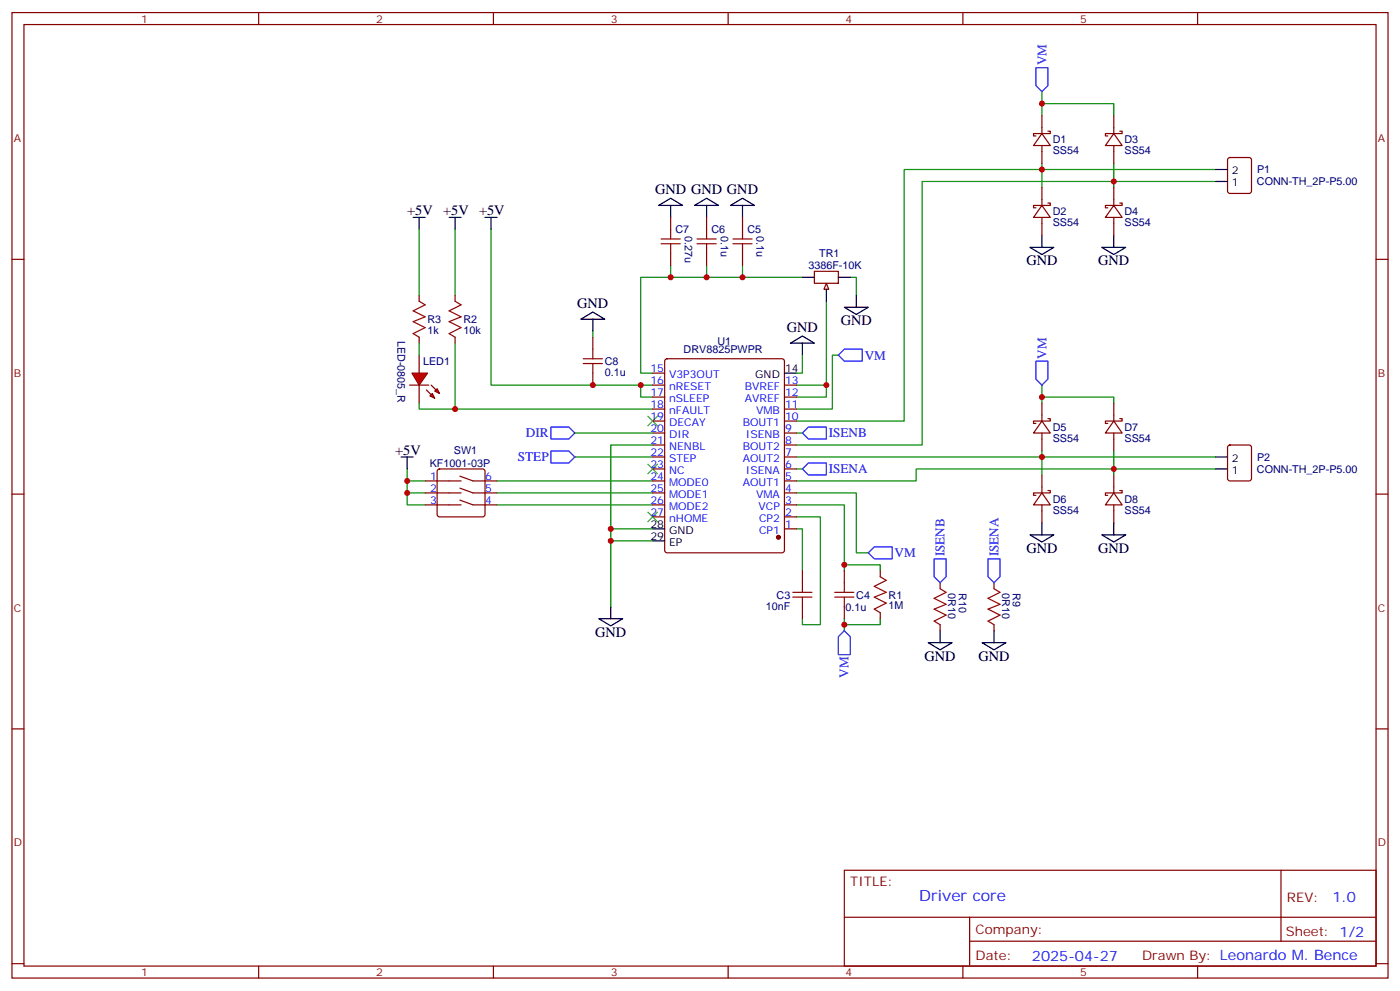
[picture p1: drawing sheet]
<svg xmlns="http://www.w3.org/2000/svg" width="412mm" height="292mm" viewBox="0 0 412 292" stroke-linecap="round" stroke-linejoin="round" font-family="sans-serif">
<g fill="none" stroke="#870000" stroke-width=".35">
<path d="M3.5 3.7h405.4v284.3h-405.4zM7.1 7.2h398.2v277.3h-398.2zM76.2 3.7v3.5M145.3 3.7v3.5M214.5 3.7v3.5M283.6 3.7v3.5M352.8 3.7v3.5M306.9 39.3l2.5 3.6h-5zM306.9 34v5.3M308.7 38.6h.7v.7h-5v.7h.8M328.1 39.3l2.5 3.6h-5zM328.1 34v5.3"/>
<path d="M329.8 38.6h.8v.7h-5v.7h.7M306.9 42.9v5.3M306.9 55.2v5.3M308.7 59.8h.7v.7h-5v.7h.8M328.1 42.9v5.3M328.1 55.2v5.3M329.8 59.8h.8v.7h-5v.7h.7M361.8 46.6l.5-.2h5.6l.7 .4 .1 9.5-.5 .6-5.9 .1-.6-.5-.1-9.4zM3.5 76.4h3.6M306.9 60.5l2.5 3.5h-5zM306.9 64v5.3M328.1 60.5l2.5 3.5h-5z"/>
<path d="M328.1 64v5.3M405.3 76.4h3.6M174.6 99.3v3.5M174.6 109.9v3.5M306.9 118.7v5.3M328.1 118.7v5.3M129 138.3l.5-.2h12.7l.5 .2 .2 .5v12.7l-.3 .5-.4 .2h-12.7l-.5-.2-.2-.5v-12.7zM306.9 124l2.5 3.5h-5zM306.9 127.5v5.3M306.9 139.9v5.3M308.7 123.3h.7v.7h-5v.7h.8M328.1 124l2.5 3.5h-5z"/>
<path d="M328.1 127.5v5.3M328.1 139.9v5.3M329.8 123.3h.8v.7h-5v.7h.7M361.8 131.3l.5-.2h5.6l.7 .4 .1 9.4-.5 .7h-5.9l-.6-.4-.1-9.4zM3.5 145.5h3.6M125.2 141.6h10.6M125.2 148.7h10.6M125.2 145.2h10.6M135.5 140.2l3.8 1.4h7.1M135.5 147.3l3.8 1.4h7.1M135.5 143.8l3.8 1.4h7.1M306.9 145.2l2.5 3.5h-5z"/>
<path d="M306.9 148.7v5.3M308.7 144.5h.7v.7h-5v.7h.8M328.1 145.2l2.5 3.5h-5zM328.1 148.7v5.3M329.8 144.5h.8v.7h-5v.7h.7M405.3 145.5h3.6M276.9 171.6v1.8M292.8 171.6v1.8M276.9 184v1.7M292.8 184v1.7M3.5 214.7h3.6M405.3 214.7h3.6"/>
<path d="M248.7 256.3h156.6v28.2h-156.6zM377.3 256.3v20.9M248.7 270.1h156.5M285.6 277.2h119.6M285.6 270.1v14.2M3.5 283.8h3.6M76.2 284.5v3.5M145.3 284.5v3.5M214.5 284.5v3.5M283.6 284.5v3.5M352.8 284.5v3.5M405.3 283.8h3.6"/>
</g>
<path d="M171.8 107.1h5.6M171.8 105.7h5.6M174.6 102.8v2.9M174.6 107.1v2.8M276.9 173.4l1.8 1-3.5 1.8 3.5 1.8-3.5 1.4 3.5 1.8-3.5 1.7 1.7 1.1M292.8 173.4l1.8 1-3.6 1.8 3.6 1.8-3.6 1.4 3.6 1.8-3.6 1.7 1.8 1.1" fill="none" stroke="#a10000" stroke-width=".35"/>
<g fill="none" stroke="#008700" stroke-width=".35">
<path d="M306.9 30.5h21.2v3.5M306.9 27v7M306.9 48.2v7M328.1 48.2v7M358.1 53.4h-86.5v77.7h-37M358.1 49.9h-91.8v74.1h-31.7M134.1 67.6v19.4M144.6 67.6v45.8h44.1M174.6 97.5v1.8M134.1 101.1v19.4h58.2M192.3 113.4h-3.6v3.5h3.6M246.9 104.6h-1.7v15.9h-10.6"/>
<path d="M306.9 116.9h21.2v1.8M306.9 113.4v5.3M119.9 138.1v10.6h5.3M169.3 134.6h23M234.6 138.1h1.8M234.6 127.5h1.8M234.6 134.6h123.5M306.9 132.8v7.1M328.1 132.8v7.1M358.1 138.1h-88.2v3.5h-35.3M119.9 141.6h5.3M119.9 145.2h5.3"/>
<path d="M146.4 141.6h45.9M146.4 145.2h45.9M146.4 148.7h45.9M179.9 159.3h12.4"/>
</g>
<path d="M305.2 19.9h3.5v5.3l-1.8 1.8-1.7-1.8zM305.2 106.4h3.5v5.3l-1.8 1.7-1.7-1.7zM162.3 132.8h5.3l1.7 1.8-1.7 1.7h-5.3zM236.4 127.5l1.7-1.7h5.3v3.5h-5.3zM236.4 138.1l1.7-1.8h5.3v3.6h-5.3zM275.2 164.6h3.5v5.3l-1.8 1.7-1.7-1.7zM291 164.6h3.6v5.3l-1.8 1.7-1.8-1.7z" fill="none" stroke="#00f" stroke-width=".35"/>
<g fill="none" stroke="#000" stroke-width=".35">
<path d="M358.1 53.4h3.5M358.1 49.9h3.5M121.7 64h3.5M123.5 64v3.6M132.3 64h3.5M134.1 64v3.6M142.9 64h3.5M144.6 64v3.6M303.4 72.8h7l-3.5 2.2zM306.9 69.3v3.5M324.6 72.8h7l-3.5 2.2zM328.1 69.3v3.5"/>
<path d="M171.1 94l3.5-2.1 3.6 2.1zM174.6 94v3.5M118.2 134.6h3.5M119.9 134.6v3.5M358.1 134.6h3.5M358.1 138.1h3.5M303.4 157.5h7l-3.5 2.1zM306.9 154v3.5M324.6 157.5h7l-3.5 2.1zM328.1 154v3.5M273.4 189.3h7.1l-3.6 2.1zM276.9 185.7v3.6"/>
<path d="M289.3 189.3h7l-3.5 2.1zM292.8 185.7v3.6"/>
</g>
<path d="M190.9 136.7l2.8 2.8M193.7 136.7l-2.8 2.8M190.9 150.8l2.8 2.8M193.7 150.8l-2.8 2.8" fill="none" stroke="#3c3" stroke-width=".35"/>
<g fill="#f00" stroke="#870000" stroke-width=".35">
<path d="M121.4 109.9h4.5l-2.4 3.5z"/>
<path d="M120.6 113.4h5.7z"/>
</g>
<g fill="#870000" stroke="#870000" stroke-width=".35">
<path d="M127 113.4l1.4 1.4z"/>
<path d="M125.6 114.8l1.4 1.4z"/>
</g>
<g fill="#f00" stroke="#870000" stroke-width=".35">
<path d="M128.1 115.2l.7-.7 .7 1.4z"/>
<path d="M126.6 116.6l.8-.7 .7 1.4z"/>
</g>
<path d="M123.5 87v1.7M123.5 99.3v1.8M134.1 87v1.7M134.1 99.3v1.8M123.5 104.6v5.3M123.5 113.4v5.3" fill="none" stroke="#870000" stroke-width=".35"/>
<path d="M123.5 88.7l1.7 1.1-3.5 1.7 3.5 1.8-3.5 1.4 3.5 1.8-3.5 1.7 1.8 1.1M134.1 88.7l1.7 1.1-3.5 1.7 3.5 1.8-3.5 1.4 3.5 1.8-3.5 1.7 1.8 1.1" fill="none" stroke="#a10000" stroke-width=".35"/>
<path d="M190.9 122.6l2.8 2.8M193.7 122.6l-2.8 2.8" fill="none" stroke="#3c3" stroke-width=".35"/>
<path d="M218.7 81.7h17.7M243.4 88.7v24.7h-8.8M250.5 81.7h1.7v5.3M243.4 113.4v3.5h-8.8" fill="none" stroke="#008700" stroke-width=".35"/>
<path d="M248.7 90.5h7.1l-3.6 2.1zM252.2 87v3.5" fill="none" stroke="#000" stroke-width=".35"/>
<path d="M243.4 83.4l.7 1.8h-1.4z" fill="#f0f0f0" stroke="#870000" stroke-width=".35"/>
<g fill="none" stroke="#000" stroke-width=".35">
<path d="M194 60.5l3.6-2.1 3.5 2.1zM197.6 60.5v3.5M204.6 60.5l3.5-2.1 3.6 2.1zM208.1 60.5v3.5M215.2 60.5l3.5-2.1 3.5 2.1zM218.7 60.5v3.5M236.4 81.7h3.5M243.4 85.2v3.5M246.9 81.7h3.6M231.1 109.9h3.5M232.8 101.1l3.6-2.1 3.5 2.1zM236.4 101.1v3.5"/>
<path d="M192.3 155.8h3.5M192.3 159.3h3.5M179.9 178.7v3.5M176.4 182.2h7l-3.5 2.1z"/>
</g>
<g fill="none" stroke="#870000" stroke-width=".35">
<path d="M197.6 64v3.6M197.6 74.6v3.5M208.1 64v3.6M208.1 74.6v3.5M218.7 64v3.6M218.7 74.6v3.5M239.9 79.9h7v3.5h-7zM192.3 116.9h3.5M192.3 113.4h3.5M192.3 109.9h3.5M196 105.9l.5-.2h33.9l.6 .4 .1 56-.5 .7h-34.1l-.7-.5v-55.9zM231.1 116.9h3.5"/>
<path d="M231.1 113.4h3.5M192.3 138.1h3.5M192.3 134.6h3.5M192.3 131.1h3.5M192.3 127.5h3.5M192.3 124h3.5M192.3 120.5h3.5M231.1 138.1h3.5M231.1 134.6h3.5M231.1 131.1h3.5M231.1 127.5h3.5M231.1 124h3.5"/>
<path d="M231.1 120.5h3.5M192.3 152.2h3.5M192.3 148.7h3.5M192.3 145.2h3.5M192.3 141.6h3.5M231.1 155.8h3.5M231.1 152.2h3.5M231.1 148.7h3.5M231.1 145.2h3.5M231.1 141.6h3.5M236.4 168.1v3.5M236.4 178.7v3.5"/>
<path d="M248.7 168.1v3.5M248.7 178.7v3.5M259.3 168.1v1.8M259.3 180.4v1.8"/>
</g>
<g fill="none" stroke="#008700" stroke-width=".35">
<path d="M123.5 67.6v19.4M197.6 78.1v3.6h-8.9v28.2h3.6M208.1 78.1v3.6M218.7 78.1v3.6h-21.1M123.5 118.7v1.8h10.6M123.5 101.1v3.5M236.4 104.6v5.3h-1.8M169.3 127.5h23M192.3 131.1h-12.4v24.7M192.3 155.8h-12.4v22.9M234.6 145.2h17.6v17.6h3.6M234.6 148.7h14.1v19.4"/>
<path d="M234.6 152.2h7.1v31.8h-5.3v-1.8M234.6 155.8h1.8v12.3M248.7 166.3h10.6v1.8M248.7 182.2v3.5M259.3 182.2v1.8h-10.6"/>
</g>
<g fill="none" stroke="#a10000" stroke-width=".35">
<path d="M194.7 71.8h5.7M194.7 70.4h5.7M197.6 67.6v2.8M197.6 71.8v2.8M205.3 71.8h5.7M205.3 70.4h5.7M208.1 67.6v2.8M208.1 71.8v2.8M215.9 71.8h5.6M215.9 70.4h5.6M218.7 67.6v2.8M218.7 71.8v2.8"/>
<path d="M233.5 174.4h5.7M233.5 175.9h5.7M236.4 171.6v2.8M236.4 175.9v2.8M245.9 174.4h5.6M245.9 175.9h5.6M248.7 171.6v2.8M248.7 175.9v2.8M259.3 169.9l1.8 1-3.6 1.8 3.6 1.7-3.6 1.5 3.6 1.7-3.6 1.8 1.8 1"/>
</g>
<path d="M246.9 104.6l1.8-1.8h5.3v3.6h-5.3zM162.3 125.8h5.3l1.7 1.7-1.7 1.8h-5.3zM255.8 162.8l1.7-1.8h5.3v3.6h-5.3zM248.7 185.7l1.8 1.8v5.3h-3.6v-5.3z" fill="none" stroke="#00f" stroke-width=".35"/>
<circle cx="229.3" cy="158.2" r=".53" fill="#870000" stroke="#870000" stroke-width=".35"/>
<g fill="#c00">
<circle cx="306.9" cy="116.9" r=".88"/>
<circle cx="328.1" cy="138.1" r=".88"/>
<circle cx="306.9" cy="134.6" r=".88"/>
<circle cx="328.1" cy="53.4" r=".88"/>
<circle cx="306.9" cy="49.9" r=".88"/>
<circle cx="306.9" cy="30.5" r=".88"/>
<circle cx="174.6" cy="113.4" r=".88"/>
<circle cx="188.7" cy="113.4" r=".88"/>
<circle cx="179.9" cy="159.3" r=".88"/>
<circle cx="119.9" cy="141.6" r=".88"/>
<circle cx="119.9" cy="145.2" r=".88"/>
<circle cx="218.7" cy="81.7" r=".88"/>
<circle cx="243.4" cy="113.4" r=".88"/>
<circle cx="208.1" cy="81.7" r=".88"/>
<circle cx="197.6" cy="81.7" r=".88"/>
<circle cx="248.7" cy="184" r=".88"/>
<circle cx="248.7" cy="166.3" r=".88"/>
<circle cx="179.9" cy="155.8" r=".88"/>
<circle cx="134.1" cy="120.5" r=".88"/>
</g>
<text font-size="4.6" fill="#00f" x="270.8" y="265.3">Driver core</text>
<g font-size="4.2">
<text x="193" y="57.3">GND GND GND</text>
<text x="119.9" y="63.3">+5V</text>
<text x="130.5" y="63.3">+5V</text>
<text x="141.1" y="63.3">+5V</text>
<text x="302.3" y="78.1">GND</text>
<text x="323.5" y="78.1">GND</text>
<text x="170" y="90.8">GND</text>
<text x="247.6" y="95.8">GND</text>
<text x="231.8" y="97.8">GND</text>
<text x="116.4" y="133.9">+5V</text>
<text x="302.3" y="162.8">GND</text>
<text x="323.5" y="162.8">GND</text>
<text x="175.3" y="187.5">GND</text>
<text x="272.3" y="194.6">GND</text>
<text x="288.2" y="194.6">GND</text>
</g>
<g font-size="4.2" fill="#00f">
<text x="392.5" y="265.6">1.0</text>
<text x="304" y="282.9">2025-04-27</text>
</g>
<g font-size="3.9" fill="#00f">
<text x="308.2" y="19.2" transform="rotate(-90 308.2 19.2)">VM</text>
<text x="254.7" y="105.9">VM</text>
<text x="308.2" y="105.7" transform="rotate(-90 308.2 105.7)">VM</text>
<text x="154.9" y="128.8">DIR</text>
<text x="244.1" y="128.8">ISENB</text>
<text x="152.6" y="135.8">STEP</text>
<text x="244.1" y="139.4">ISENA</text>
<text x="263.5" y="164.1">VM</text>
<text x="278.2" y="163.9" transform="rotate(-90 278.2 163.9)">ISENB</text>
<text x="294.1" y="163.9" transform="rotate(-90 294.1 163.9)">ISENA</text>
<text x="249.9" y="199.6" transform="rotate(-90 249.9 199.6)">VM</text>
</g>
<g font-size="3.9" fill="#800">
<text x="250.5" y="260.9">TITLE:</text>
<text x="379.1" y="265.6">REV:</text>
<text x="287.4" y="275.1">Company:</text>
<text x="378.7" y="275.7">Sheet: 1/2</text>
<text x="287.4" y="282.8">Date:</text>
<text x="336.4" y="282.8">Drawn By: Leonardo M. Bence</text>
</g>
<g font-size="3.2" fill="#800">
<text x="41.6" y="6.7">1</text>
<text x="110.8" y="6.7">2</text>
<text x="179.9" y="6.7">3</text>
<text x="249.1" y="6.7">4</text>
<text x="318.2" y="6.7">5</text>
<text x="4.1" y="41.8">A</text>
<text x="405.9" y="41.8">A</text>
<text x="4.1" y="110.9">B</text>
<text x="405.9" y="110.9">B</text>
<text x="4.1" y="180.1">C</text>
<text x="405.9" y="180.1">C</text>
<text x="4.1" y="249.2">D</text>
<text x="405.9" y="249.2">D</text>
<text x="41.6" y="287.5">1</text>
<text x="110.8" y="287.5">2</text>
<text x="179.9" y="287.5">3</text>
<text x="249.1" y="287.5">4</text>
<text x="318.2" y="287.5">5</text>
</g>
<g font-size="3.2" fill="#000080">
<text x="310.1" y="45.4">SS54</text>
<text x="310.1" y="42.2">D1</text>
<text x="331.3" y="45.4">SS54</text>
<text x="331.3" y="42.2">D3</text>
<text x="370.3" y="51.1">P1</text>
<text x="370.3" y="54.6">CONN-TH_2P-P5.00</text>
<text x="310.1" y="63.4">D2</text>
<text x="331.3" y="63.4">D4</text>
<text x="199" y="68.7">C7</text>
<text x="201.7" y="69.6" transform="rotate(90 201.7 69.6)">0.27u</text>
<text x="209.6" y="68.7">C6</text>
<text x="212.3" y="69.6" transform="rotate(90 212.3 69.6)">0.1u</text>
<text x="220.1" y="68.7">C5</text>
<text x="222.9" y="69.6" transform="rotate(90 222.9 69.6)">0.1u</text>
<text x="310.1" y="66.6">SS54</text>
<text x="331.3" y="66.6">SS54</text>
<text x="241.3" y="75.7">TR1</text>
<text x="238.1" y="79.3">3386F-10K</text>
<text x="125.9" y="95.1">R3</text>
<text x="136.5" y="95.1">R2</text>
<text x="117" y="100.4" transform="rotate(90 117 100.4)">LED-0805_R</text>
<text x="125.9" y="98.3">1k</text>
<text x="136.5" y="98.3">10k</text>
<text x="211.3" y="101.5">U1</text>
<text x="124.6" y="107.5">LED1</text>
<text x="178.2" y="107.5">C8</text>
<text x="201.4" y="104">DRV8825PWPR</text>
<text x="178.2" y="110.7">0.1u</text>
<text x="310.1" y="130.1">SS54</text>
<text x="310.1" y="126.9">D5</text>
<text x="331.3" y="130.1">SS54</text>
<text x="331.3" y="126.9">D7</text>
<text x="126.6" y="137.5">KF1001-03P</text>
<text x="133.7" y="133.8">SW1</text>
<text x="370.3" y="135.7">P2</text>
<text x="370.3" y="139.2">CONN-TH_2P-P5.00</text>
<text x="310.1" y="148.1">D6</text>
<text x="331.3" y="148.1">D8</text>
<text x="310.1" y="151.2">SS54</text>
<text x="331.3" y="151.2">SS54</text>
<text x="225.6" y="179.5">10nF</text>
<text x="228.8" y="176.4">C3</text>
<text x="249" y="179.8">0.1u</text>
<text x="252.2" y="176.3">C4</text>
<text x="261.8" y="179.4">1M</text>
<text x="261.8" y="176.3">R1</text>
<text x="279.3" y="174.7" transform="rotate(90 279.3 174.7)">0R10</text>
<text x="282.5" y="174.7" transform="rotate(90 282.5 174.7)">R10</text>
<text x="295.2" y="174.7" transform="rotate(90 295.2 174.7)">0R10</text>
<text x="298.3" y="174.7" transform="rotate(90 298.3 174.7)">R9</text>
</g>
<g font-size="3.2">
<text x="362.9" y="51.3">2</text>
<text x="362.9" y="54.9">1</text>
<text x="222.5" y="111.3">GND</text>
<text x="231.2" y="109.5">14</text>
<text x="362.9" y="136">2</text>
<text x="362.9" y="139.5">1</text>
<text x="191.6" y="155.4">28</text>
<text x="191.6" y="158.9">29</text>
<text x="197.1" y="157.2">GND</text>
<text x="197.1" y="160.7">EP</text>
</g>
<g font-size="3.2" fill="#00f">
<text x="191.6" y="109.5">15</text>
<text x="191.6" y="113.1">16</text>
<text x="197.1" y="111.3">V3P3OUT</text>
<text x="231.2" y="113.1">13</text>
<text x="191.6" y="116.6">17</text>
<text x="197.1" y="114.8">nRESET</text>
<text x="197.1" y="118.4">nSLEEP</text>
<text x="219.4" y="114.8">BVREF</text>
<text x="219.4" y="118.4">AVREF</text>
<text x="231.2" y="116.6">12</text>
<text x="191.6" y="120.1">18</text>
<text x="191.6" y="123.6">19</text>
<text x="197.1" y="121.9">nFAULT</text>
<text x="197.1" y="125.4">DECAY</text>
<text x="218.8" y="125.4">BOUT1</text>
<text x="222.7" y="121.9">VMB</text>
<text x="231.2" y="123.6">10</text>
<text x="231.2" y="120.1">11</text>
<text x="191.6" y="127.2">20</text>
<text x="191.6" y="130.7">21</text>
<text x="197.1" y="128.9">DIR</text>
<text x="219.7" y="128.9">ISENB</text>
<text x="231.2" y="130.7">8</text>
<text x="231.2" y="127.2">9</text>
<text x="191.6" y="134.2">22</text>
<text x="191.6" y="137.8">23</text>
<text x="197.1" y="132.5">NENBL</text>
<text x="197.1" y="136">STEP</text>
<text x="218.8" y="132.5">BOUT2</text>
<text x="218.8" y="136">AOUT2</text>
<text x="231.2" y="137.8">6</text>
<text x="231.2" y="134.2">7</text>
<text x="126.7" y="141.3">1</text>
<text x="142.9" y="141.3">6</text>
<text x="191.6" y="141.3">24</text>
<text x="197.1" y="139.5">NC</text>
<text x="197.1" y="143.1">MODE0</text>
<text x="218.8" y="143.1">AOUT1</text>
<text x="219.7" y="139.5">ISENA</text>
<text x="231.2" y="141.3">5</text>
<text x="126.7" y="148.3">3</text>
<text x="126.7" y="144.8">2</text>
<text x="142.9" y="148.3">4</text>
<text x="142.9" y="144.8">5</text>
<text x="191.6" y="144.8">25</text>
<text x="191.6" y="148.3">26</text>
<text x="197.1" y="146.6">MODE1</text>
<text x="222.8" y="146.6">VMA</text>
<text x="231.2" y="148.3">3</text>
<text x="231.2" y="144.8">4</text>
<text x="191.6" y="151.9">27</text>
<text x="197.1" y="150.1">MODE2</text>
<text x="197.1" y="153.6">nHOME</text>
<text x="223.5" y="150.1">VCP</text>
<text x="223.6" y="153.6">CP2</text>
<text x="231.2" y="155.4">1</text>
<text x="231.2" y="151.9">2</text>
<text x="223.6" y="157.2">CP1</text>
</g>
</svg>
